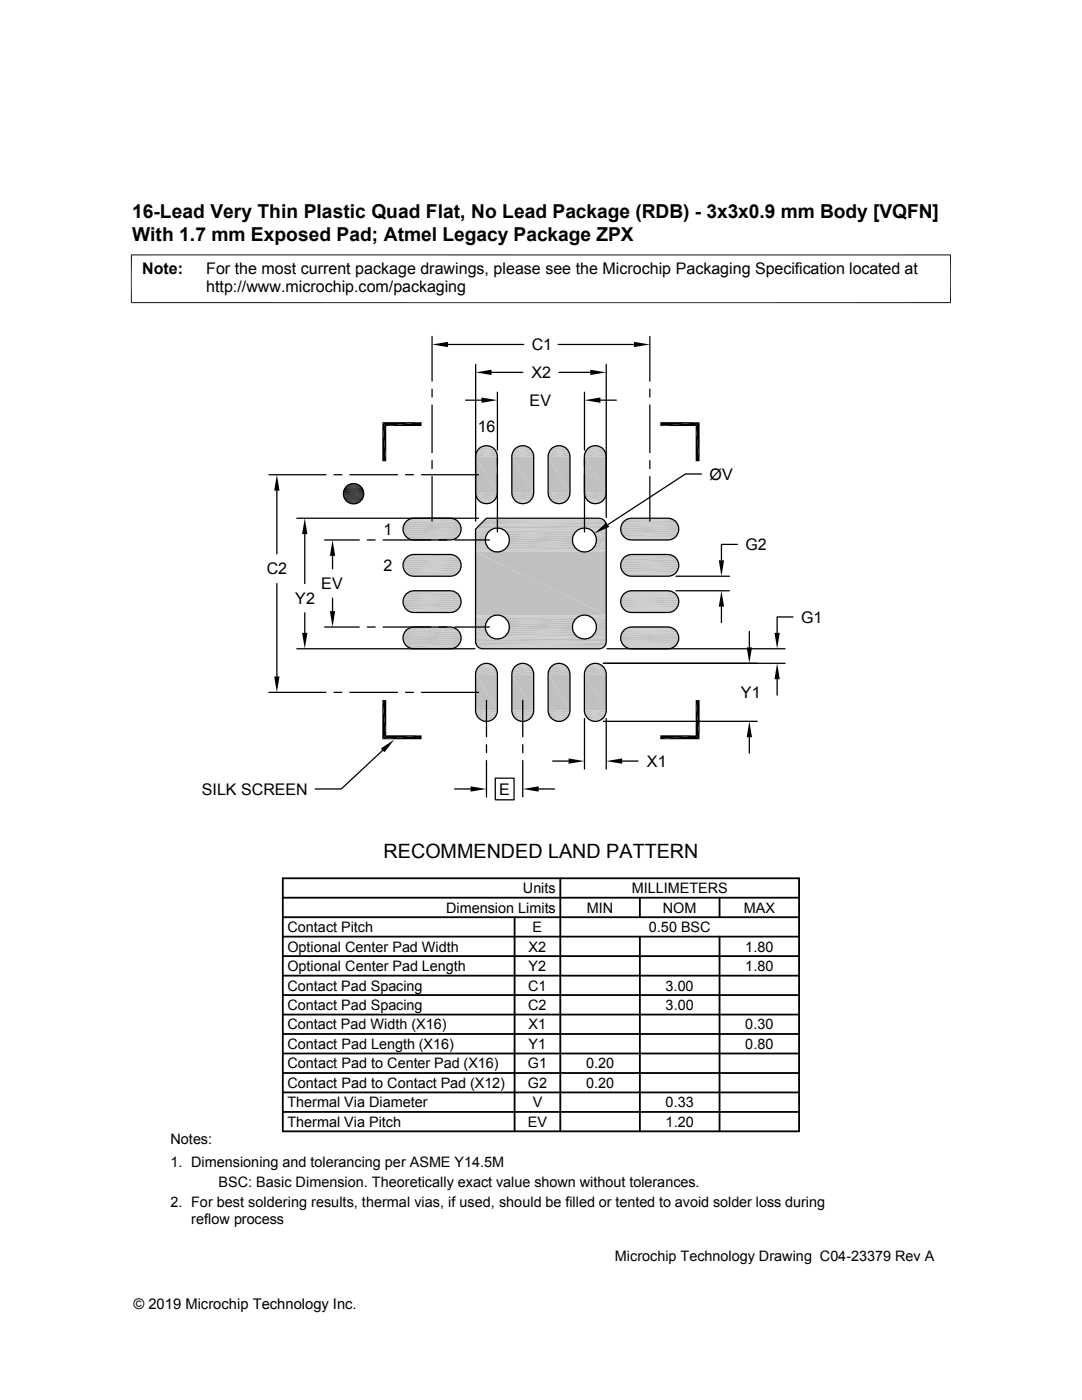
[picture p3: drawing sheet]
<svg xmlns="http://www.w3.org/2000/svg" width="216mm" height="279mm" viewBox="0 0 216 279" stroke-linecap="round" stroke-linejoin="round" font-family="sans-serif">
<g fill="#c0c0c0">
<path d="M96.6 89h.9z"/>
<path d="M103.9 89h.8z"/>
<path d="M111.1 89h.9z"/>
<path d="M118.4 89h.8z"/>
<path d="M118 89.1l.4-.1 1.2 .1z"/>
<path d="M118.4 89l1.2 .1z"/>
<path d="M110.7 89.1l.4-.1 1.3 .1z"/>
<path d="M111.1 89l1.3 .1z"/>
<path d="M103.5 89.1l.4-.1 1.2 .1z"/>
<path d="M103.9 89l1.2 .1z"/>
<path d="M96.2 89.1l.4-.1 1.3 .1z"/>
<path d="M96.6 89l1.3 .1z"/>
</g>
<path d="M95.9 89.2h2.4M103.1 89.2h2.4M110.3 89.2h2.5M117.6 89.2h2.4" fill="none" stroke="#c0c0c0" stroke-width=".2"/>
<path d="M95.5 89.4h3.1M102.8 89.4h3.1M110 89.4h3.1M117.2 89.4h3.1" fill="none" stroke="#c0c0c0" stroke-width=".28"/>
<path d="M95.3 89.7h3.6M102.5 89.7h3.6M109.7 89.7h3.6M117 89.7h3.6" fill="none" stroke="#c0c0c0" stroke-width=".34"/>
<path d="M95.1 90.1h4M102.3 90.1h4M109.5 90.1h4.1M116.8 90.1h4" fill="none" stroke="#c0c0c0" stroke-width=".38"/>
<path d="M94.9 90.5h4.3M102.2 90.5h4.2M109.4 90.5h4.3M116.6 90.5h4.3" fill="none" stroke="#c0c0c0" stroke-width=".4"/>
<path d="M94.9 90.9h4.4M102.1 90.9h4.4M109.4 90.9h4.3M116.6 90.9h4.4" fill="none" stroke="#c0c0c0" stroke-width=".42"/>
<g fill="#c0c0c0">
<path d="M116.6 91.1l4.4 7.3h-4.4z"/>
<path d="M116.6 91.1h4.4v7.3z"/>
<path d="M109.4 91.1l4.3 7.3h-4.3z"/>
<path d="M109.4 91.1h4.3v7.3z"/>
<path d="M102.1 91.1l4.4 7.3h-4.4z"/>
<path d="M102.1 91.1h4.4v7.3z"/>
<path d="M94.9 91.1l4.4 7.3h-4.4z"/>
<path d="M94.9 91.1h4.4v7.3z"/>
</g>
<path d="M94.9 98.6h4.4M102.1 98.6h4.4M109.4 98.6h4.3M116.6 98.6h4.4" fill="none" stroke="#c0c0c0" stroke-width=".42"/>
<path d="M94.9 99h4.3M102.2 99h4.2M109.4 99h4.3M116.6 99h4.3" fill="none" stroke="#c0c0c0" stroke-width=".4"/>
<path d="M95.1 99.4h4M102.3 99.4h4M109.5 99.4h4.1M116.8 99.4h4" fill="none" stroke="#c0c0c0" stroke-width=".38"/>
<path d="M95.3 99.7h3.6M102.5 99.7h3.6M109.7 99.7h3.6M117 99.7h3.6" fill="none" stroke="#c0c0c0" stroke-width=".32"/>
<path d="M95.5 100h3.1M102.8 100h3.1M110 100h3.1M117.2 100h3.1" fill="none" stroke="#c0c0c0" stroke-width=".28"/>
<path d="M95.9 100.3h2.4M103.1 100.3h2.4M110.3 100.3h2.5M117.6 100.3h2.4" fill="none" stroke="#c0c0c0" stroke-width=".21"/>
<g fill="#c0c0c0">
<path d="M96.6 100.5h.9z"/>
<path d="M103.9 100.5h.8z"/>
<path d="M111.1 100.5h.9z"/>
<path d="M118.4 100.5h.8z"/>
<path d="M118 100.4l1.2 .1z"/>
<path d="M118 100.4h1.6l-.4 .1z"/>
<path d="M110.7 100.4l1.3 .1z"/>
<path d="M110.7 100.4h1.7l-.4 .1z"/>
<path d="M103.5 100.4l1.2 .1z"/>
<path d="M103.5 100.4h1.6l-.4 .1z"/>
<path d="M96.2 100.4l1.3 .1z"/>
<path d="M96.2 100.4h1.7l-.4 .1z"/>
</g>
<g fill="none" stroke="#c0c0c0" stroke-width=".2">
<path d="M81.8 103.5h8.9M81.8 110.8h8.9M81.8 118h8.9M81.8 107.7h8.9M81.8 114.9h8.9M82.2 103.4h8.1M82.2 110.7h8.1M82.2 117.9h8.1M82.2 107.7h8.1M82.2 115h8.1M123.9 119.7h11.5M124 119.3h11.3"/>
<path d="M124.2 118.9h10.9M124.2 118.8h10.9M124.4 118.6h10.5M124.5 118.5h10.3M124.7 118.3h10M124.8 118.2h9.7M124.9 107.6h9.4M124.9 114.8h9.4M124.9 103.6h9.4M124.9 110.9h9.4M125 118.1h9.3M125.2 118h8.9"/>
<path d="M125.3 103.5h8.7M125.3 110.7h8.7M125.3 107.7h8.7M125.3 114.9h8.7M125.3 118h8.7M125.6 117.9h8.1M125.6 103.4h8M125.6 110.7h8M125.6 107.7h8M125.6 115h8M81.8 125.2h8.9M81.8 122.1h8.9"/>
<path d="M81.8 129.4h8.9M82.2 125.2h8.1M82.2 122.2h8.1M82.2 129.5h8.1M123.9 120.5h11.5M123.9 126.9h11.5M123.9 127.7h11.5M124 126.5h11.3M124 120.9h11.3M124 128.1h11.3M124.2 121.2h10.9M124.2 128.5h10.9"/>
<path d="M124.2 126.2h10.9M124.2 126h10.9M124.2 121.4h10.9M124.2 128.6h10.9M124.4 125.8h10.5M124.4 121.5h10.5M124.4 128.8h10.5M124.5 121.7h10.3M124.5 128.9h10.3M124.5 125.7h10.3M124.7 121.8h10M124.7 129h10"/>
<path d="M124.7 125.6h10M124.8 125.5h9.7M124.8 121.9h9.7M124.8 129.2h9.7M125 122h9.3M125 129.3h9.3M125 125.4h9.3M125.2 122.1h8.9M125.2 129.3h8.9M125.2 125.3h8.9M125.3 125.2h8.7M125.3 122.2h8.7"/>
<path d="M125.3 129.4h8.7M125.6 125.2h8.1M125.6 122.2h8.1M125.6 129.5h8.1"/>
</g>
<path d="M81.4 107.5h9.6M81.4 114.7h9.6M81.4 103.7h9.6M81.4 110.9h9.6M81.4 118.2h9.6M124.6 103.8h10.1M124.6 111.1h10.1M81.4 122h9.6M81.4 129.2h9.6M81.4 125.4h9.6" fill="none" stroke="#c0c0c0" stroke-width=".21"/>
<path d="M81 103.9h10.4M81 111.2h10.4M81 118.4h10.4M124 119.1h11.3M124.4 107.1h10.5M124.4 114.4h10.5M81 125.6h10.4M124 126.4h11.3M124 121h11.3M124 128.3h11.3" fill="none" stroke="#c0c0c0" stroke-width=".25"/>
<path d="M81 107.3h10.4M81 114.5h10.4M124.4 104.1h10.5M124.4 111.3h10.5M81 121.7h10.4M81 129h10.4" fill="none" stroke="#c0c0c0" stroke-width=".28"/>
<path d="M80.8 104.2h10.8M80.8 111.5h10.8M80.8 118.7h10.8M124 104.7h11.3M124 111.9h11.3M124 106.5h11.3M124 113.7h11.3M80.8 125.9h10.8" fill="none" stroke="#c0c0c0" stroke-width=".34"/>
<path d="M80.8 107h10.8M80.8 114.2h10.8M123.9 119.5h11.5M124.1 106.8h11M124.1 114.1h11M124.1 104.4h11M124.1 111.6h11M80.8 121.4h10.8M80.8 128.7h10.8M123.9 120.7h11.5M123.9 127.9h11.5M123.9 126.7h11.5" fill="none" stroke="#c0c0c0" stroke-width=".32"/>
<g fill="none" stroke="#c0c0c0" stroke-width=".38">
<path d="M80.6 106.6h11.2M80.6 113.9h11.2M80.6 104.6h11.2M80.6 111.8h11.2M80.6 119.1h11.2M123.8 105.4h11.6M123.8 112.6h11.6M123.8 119.9h11.6M123.8 105.8h11.6M123.8 113h11.6M80.6 121.1h11.2M80.6 128.3h11.2"/>
<path d="M80.6 126.3h11.2M123.8 127.1h11.6M123.8 120.3h11.6M123.8 127.5h11.6"/>
</g>
<path d="M80.5 106.2h11.5M80.5 113.5h11.5M80.5 105h11.5M80.5 112.2h11.5M80.5 119.5h11.5M80.5 120.7h11.5M80.5 127.9h11.5M80.5 126.7h11.5" fill="none" stroke="#c0c0c0" stroke-width=".4"/>
<path d="M123.9 106.2h11.5M123.9 113.4h11.5M123.9 105h11.5M123.9 112.3h11.5" fill="none" stroke="#c0c0c0" stroke-width=".36"/>
<path d="M80.4 105.4h11.6M80.4 112.6h11.6M80.4 119.9h11.6M80.4 105.8h11.6M80.4 113.1h11.6M80.4 127.1h11.6M80.4 120.3h11.6M80.4 127.5h11.6" fill="none" stroke="#c0c0c0" stroke-width=".42"/>
<path d="M124.6 107.4h10.1M124.6 114.6h10.1" fill="none" stroke="#c0c0c0" stroke-width=".23"/>
<g fill="#c0c0c0">
<path d="M96.6 132.4h.9z"/>
<path d="M103.9 132.4h.8z"/>
<path d="M111.1 132.4h.9z"/>
<path d="M118.4 132.4h.8z"/>
<path d="M118 132.5l.4-.1 1.2 .1z"/>
<path d="M118.4 132.4l1.2 .1z"/>
<path d="M110.7 132.5l.4-.1 1.3 .1z"/>
<path d="M111.1 132.4l1.3 .1z"/>
<path d="M103.5 132.5l.4-.1 1.2 .1z"/>
<path d="M103.9 132.4l1.2 .1z"/>
<path d="M96.2 132.5l.4-.1 1.3 .1z"/>
<path d="M96.6 132.4l1.3 .1z"/>
</g>
<path d="M95.9 132.7h2.4M103.1 132.7h2.4M110.3 132.7h2.5M117.6 132.7h2.4" fill="none" stroke="#c0c0c0" stroke-width=".21"/>
<path d="M95.5 132.9h3.1M102.8 132.9h3.1M110 132.9h3.1M117.2 132.9h3.1" fill="none" stroke="#c0c0c0" stroke-width=".25"/>
<path d="M95.3 133.2h3.6M102.5 133.2h3.6M109.7 133.2h3.6M117 133.2h3.6" fill="none" stroke="#c0c0c0" stroke-width=".34"/>
<path d="M95.1 133.5h4M102.3 133.5h4M109.5 133.5h4.1M116.8 133.5h4" fill="none" stroke="#c0c0c0" stroke-width=".38"/>
<path d="M94.9 133.9h4.3M102.2 133.9h4.2M109.4 133.9h4.3M116.6 133.9h4.3" fill="none" stroke="#c0c0c0" stroke-width=".4"/>
<path d="M94.9 134.3h4.4M102.1 134.3h4.4M109.4 134.3h4.3M116.6 134.3h4.4" fill="none" stroke="#c0c0c0" stroke-width=".42"/>
<g fill="#c0c0c0">
<path d="M116.6 134.6l4.4 7.2h-4.4z"/>
<path d="M116.6 134.6h4.4v7.2z"/>
<path d="M109.4 134.6l4.3 7.2h-4.3z"/>
<path d="M109.4 134.6h4.3v7.2z"/>
<path d="M102.1 134.6l4.4 7.2h-4.4z"/>
<path d="M102.1 134.6h4.4v7.2z"/>
<path d="M94.9 134.6l4.4 7.2h-4.4z"/>
<path d="M94.9 134.6h4.4v7.2z"/>
</g>
<path d="M94.9 142h4.4M102.1 142h4.4M109.4 142h4.3M116.6 142h4.4" fill="none" stroke="#c0c0c0" stroke-width=".42"/>
<path d="M94.9 142.4h4.3M102.2 142.4h4.2M109.4 142.4h4.3M116.6 142.4h4.3" fill="none" stroke="#c0c0c0" stroke-width=".4"/>
<path d="M95.1 142.8h4M102.3 142.8h4M109.5 142.8h4.1M116.8 142.8h4" fill="none" stroke="#c0c0c0" stroke-width=".38"/>
<path d="M95.3 143.2h3.6M102.5 143.2h3.6M109.7 143.2h3.6M117 143.2h3.6" fill="none" stroke="#c0c0c0" stroke-width=".32"/>
<path d="M95.5 143.5h3.1M102.8 143.5h3.1M110 143.5h3.1M117.2 143.5h3.1" fill="none" stroke="#c0c0c0" stroke-width=".28"/>
<path d="M95.9 143.7h2.4M103.1 143.7h2.4M110.3 143.7h2.5M117.6 143.7h2.4" fill="none" stroke="#c0c0c0" stroke-width=".21"/>
<g fill="#c0c0c0">
<path d="M96.6 143.9h.9z"/>
<path d="M103.9 143.9h.8z"/>
<path d="M111.1 143.9h.9z"/>
<path d="M118.4 143.9h.8z"/>
<path d="M118 143.8l1.2 .1z"/>
<path d="M118 143.8h1.6l-.4 .1z"/>
<path d="M110.7 143.8l1.3 .1z"/>
<path d="M110.7 143.8h1.7l-.4 .1z"/>
<path d="M103.5 143.8l1.2 .1z"/>
<path d="M103.5 143.8h1.6l-.4 .1z"/>
<path d="M96.2 143.8l1.3 .1z"/>
<path d="M96.2 143.8h1.7l-.4 .1z"/>
</g>
<path d="M96.4 104h24.4M96.6 103.9h24M96.7 103.7h23.7M96.9 103.6h23.3M97 103.5h23M97 103.4h22.8" fill="none" stroke="#c0c0c0" stroke-width=".2"/>
<path d="M96.1 104.3h24.8" fill="none" stroke="#c0c0c0" stroke-width=".23"/>
<path d="M95.6 104.8h25.4M95.9 104.5h25" fill="none" stroke="#c0c0c0" stroke-width=".25"/>
<g fill="#c0c0c0">
<path d="M95.1 105.4l.5-.5 25.4 .5z"/>
<path d="M95.6 104.9h25.4v.5z"/>
</g>
<path d="M94.9 105.5h3.7M94.9 105.6h3.4M95 105.4h4M99.5 105.4h16.9M99.9 105.5h16.1M116.8 105.4h4.2M117.3 105.5h3.7" fill="none" stroke="#c0c0c0" stroke-width=".2"/>
<path d="M94.9 105.7h3.3M100.3 105.7h15.2M117.7 105.7h3.3" fill="none" stroke="#c0c0c0" stroke-width=".23"/>
<path d="M94.9 106h2.9M100.7 106h14.5M118 106h3" fill="none" stroke="#c0c0c0" stroke-width=".3"/>
<path d="M94.9 106.3h2.6M101 106.3h13.9M118.4 106.3h2.6" fill="none" stroke="#c0c0c0" stroke-width=".36"/>
<path d="M94.9 106.7h2.3M101.3 106.7h13.3M118.6 106.7h2.4" fill="none" stroke="#c0c0c0" stroke-width=".4"/>
<path d="M94.9 107.1h2.1M101.5 107.1h12.9M101.6 107.5h12.7M118.9 107.1h2.1M119 107.5h2" fill="none" stroke="#c0c0c0" stroke-width=".42"/>
<path d="M94.9 107.3l2 .5h-2z" fill="#c0c0c0"/>
<path d="M94.9 107.5h2" fill="none" stroke="#c0c0c0" stroke-width=".42"/>
<path d="M119 108h2" fill="none" stroke="#c0c0c0" stroke-width=".44"/>
<path d="M119 107.8h2v.4z" fill="#c0c0c0"/>
<path d="M94.9 108h2M101.6 108h12.7" fill="none" stroke="#c0c0c0" stroke-width=".44"/>
<path d="M94.9 108.4h2.1M101.5 108.4h12.9M118.9 108.4h2.1" fill="none" stroke="#c0c0c0" stroke-width=".42"/>
<path d="M94.9 108.8h2.3M101.3 108.8h13.3M118.6 108.8h2.4" fill="none" stroke="#c0c0c0" stroke-width=".4"/>
<path d="M94.9 109.2h2.6M101 109.2h13.9M118.4 109.2h2.6" fill="none" stroke="#c0c0c0" stroke-width=".34"/>
<path d="M94.9 109.5h2.9M100.7 109.5h14.5M118 109.5h3" fill="none" stroke="#c0c0c0" stroke-width=".32"/>
<path d="M94.9 109.8h3.3M100.3 109.8h15.2M117.7 109.8h3.3" fill="none" stroke="#c0c0c0" stroke-width=".21"/>
<path d="M94.9 110h3.7M94.9 110.1h4.1M99.5 110.1h16.9M99.9 110h16.1M116.8 110.1h4.2M117.3 110h3.7" fill="none" stroke="#c0c0c0" stroke-width=".2"/>
<g fill="#c0c0c0">
<path d="M94.9 110.2l26.1 12.6h-26.1z"/>
<path d="M94.9 110.2h26.1v12.6z"/>
</g>
<path d="M94.9 122.8h4.1M94.9 122.9h3.7M99.5 122.8h16.9M99.9 122.9h16.1M116.8 122.8h4.2M117.3 122.9h3.7" fill="none" stroke="#c0c0c0" stroke-width=".2"/>
<path d="M94.9 123.1h3.3M100.3 123.1h15.2M117.7 123.1h3.3" fill="none" stroke="#c0c0c0" stroke-width=".23"/>
<path d="M94.9 123.4h2.9M100.7 123.4h14.5M118 123.4h3" fill="none" stroke="#c0c0c0" stroke-width=".3"/>
<path d="M94.9 123.7h2.6M101 123.7h13.9M118.4 123.7h2.6" fill="none" stroke="#c0c0c0" stroke-width=".36"/>
<path d="M94.9 124.1h2.3M101.3 124.1h13.3M118.6 124.1h2.4" fill="none" stroke="#c0c0c0" stroke-width=".4"/>
<path d="M94.9 124.5h2.1M101.5 124.5h12.9M101.6 124.9h12.7M118.9 124.5h2.1M119 124.9h2" fill="none" stroke="#c0c0c0" stroke-width=".42"/>
<path d="M94.9 124.7l2 .4h-2z" fill="#c0c0c0"/>
<path d="M94.9 124.9h2" fill="none" stroke="#c0c0c0" stroke-width=".42"/>
<path d="M119 125.4h2" fill="none" stroke="#c0c0c0" stroke-width=".44"/>
<path d="M119 125.1h2v.5z" fill="#c0c0c0"/>
<path d="M94.9 125.4h2M101.6 125.4h12.7" fill="none" stroke="#c0c0c0" stroke-width=".44"/>
<path d="M94.9 125.8h2.1M101.5 125.8h12.9M118.9 125.8h2.1" fill="none" stroke="#c0c0c0" stroke-width=".42"/>
<path d="M94.9 126.2h2.3M101.3 126.2h13.3M118.6 126.2h2.4" fill="none" stroke="#c0c0c0" stroke-width=".4"/>
<path d="M94.9 126.6h2.6M101 126.6h13.9M118.4 126.6h2.6" fill="none" stroke="#c0c0c0" stroke-width=".34"/>
<path d="M94.9 126.9h2.9M100.7 126.9h14.5M118 126.9h3" fill="none" stroke="#c0c0c0" stroke-width=".3"/>
<path d="M94.9 127.2h3.3M100.3 127.2h15.2M117.7 127.2h3.3" fill="none" stroke="#c0c0c0" stroke-width=".23"/>
<path d="M94.9 127.4h3.7M94.9 127.5h4.1M99.5 127.5h16.9M99.9 127.4h16.1M116.8 127.5h4.2M117.3 127.4h3.7" fill="none" stroke="#c0c0c0" stroke-width=".2"/>
<g fill="#c0c0c0">
<path d="M94.9 127.5l26.1 .5h-26.1z"/>
<path d="M94.9 127.5h26.1v.5z"/>
</g>
<path d="M94.9 128.2h26.1" fill="none" stroke="#c0c0c0" stroke-width=".25"/>
<path d="M94.9 128.4h26M95 128.6h25.9" fill="none" stroke="#c0c0c0" stroke-width=".23"/>
<path d="M95.1 128.9h25.7" fill="none" stroke="#c0c0c0" stroke-width=".21"/>
<path d="M95.2 129.1h25.4M95.4 129.2h25M95.6 129.3h24.6M95.8 129.4h24.2M96.1 129.5h23.7" fill="none" stroke="#c0c0c0" stroke-width=".2"/>
<g fill="none" stroke="#000" stroke-width=".25">
<path d="M86.2 67.2v8.9M86.2 77.7v1.5M89.4 68.7h15.1M92.9 79.9h3.2M94.9 72.7v31.3M98.1 74.3h6.2M99.3 78.3v11.6M111.4 68.7h15.1M111.6 74.3h6.2M116.6 78.3v11.6M119.8 79.9h3.2M121 72.7v30.6"/>
<path d="M129.7 67.2v8.9M129.7 77.7v1.5M53.7 94.7h11.3M55.2 97.9v12.6M66.6 94.7h1.6M69.8 94.7h9.5M80.9 94.7h1.6M84.1 94.7h11.4M86.2 80.8v9.5M86.2 91.9v1.6M86.2 95.1v8.9M95.6 89.6a2.19 2.19 0 0 1 2.3-.5 2.19 2.19 0 0 1 1.4 2v7.3a2.18 2.18 0 0 1-2.2 2.1 2.18 2.18 0 0 1-2.2-2.1v-7.3a2.34 2.34 0 0 1 .7-1.5z"/>
<path d="M99.3 91.4v1.6M99.3 94.6v11.6M102.8 89.6a2.19 2.19 0 0 1 2.4-.5 2.19 2.19 0 0 1 1.3 2v7.3a2.18 2.18 0 0 1-2.2 2.1 2.18 2.18 0 0 1-2.2-2.1v-7.3a2.34 2.34 0 0 1 .7-1.5zM110 89.6a2.19 2.19 0 0 1 2.4-.5 2.19 2.19 0 0 1 1.3 2v7.3a2.18 2.18 0 0 1-2.2 2.1 2.18 2.18 0 0 1-2.1-2.1v-7.3a2.34 2.34 0 0 1 .6-1.5zM116.6 91.4v1.6M116.6 94.6v11.6M117.3 89.6a2.19 2.19 0 0 1 2.3-.5 2.19 2.19 0 0 1 1.4 2v7.3a2.18 2.18 0 0 1-2.2 2.1 2.18 2.18 0 0 1-2.2-2.1v-7.3a2.34 2.34 0 0 1 .7-1.5zM129.7 80.8v9.5M129.7 91.9v1.6M129.7 95.1v8.9M140 94.6h-3.2l-15.5 10.1M55.2 116.5v18.5"/>
<path d="M59.2 103.4h36.3M60.8 106.6v9.9M64.8 107.8h6.9M66.4 110.9v2.6M66.4 119.4v2.6M73.3 107.8h1.6M76.5 107.8h9.5M81 104.1a2.3 2.3 0 0 1 1.6-.7h7.2a2.17 2.17 0 0 1 2.2 2.2 2.17 2.17 0 0 1-2.2 2.2h-7.2a2.17 2.17 0 0 1-2-1.4 2.17 2.17 0 0 1 .4-2.3zM81 111.3a2.3 2.3 0 0 1 1.6-.6h7.2a2.17 2.17 0 0 1 2.2 2.1 2.17 2.17 0 0 1-2.2 2.2h-7.2a2.17 2.17 0 0 1-2-1.3 2.17 2.17 0 0 1 .4-2.4zM81 118.5a2.3 2.3 0 0 1 1.6-.6h7.2a2.17 2.17 0 0 1 2.2 2.2 2.17 2.17 0 0 1-2.2 2.1h-7.2a2.17 2.17 0 0 1-2-1.3 2.17 2.17 0 0 1 .4-2.4zM87.6 107.8h1.6M90.7 107.8h7"/>
<path d="M94.9 105.6l2.2-2.2h22.4a1.46 1.46 0 0 1 1.5 1.5v23.1a1.42 1.42 0 0 1-1.5 1.5h-23.1a1.42 1.42 0 0 1-1.5-1.5zM124.5 118.5a2.3 2.3 0 0 1 1.5-.6h7.3a2.17 2.17 0 0 1 2.1 2.2 2.17 2.17 0 0 1-2.1 2.1h-7.3a2.16 2.16 0 0 1-2-1.3 2.16 2.16 0 0 1 .5-2.4zM124.5 111.3a2.3 2.3 0 0 1 1.5-.6h7.3a2.17 2.17 0 0 1 2.1 2.1 2.17 2.17 0 0 1-2.1 2.2h-7.3a2.16 2.16 0 0 1-2-1.3 2.16 2.16 0 0 1 .5-2.4zM124.5 104.1a2.3 2.3 0 0 1 1.5-.7h7.3a2.17 2.17 0 0 1 2.1 2.2 2.17 2.17 0 0 1-2.1 2.2h-7.3a2.16 2.16 0 0 1-2-1.4 2.16 2.16 0 0 1 .5-2.3zM134.9 117.9h10.6M134.9 115h10.6M147.1 108.6h-3.1v3.2M53.7 138.2h11.3M59.2 129.5h35.6M60.8 122.3v4M64.8 125.1h6.9M66.6 138.2h1.6"/>
<path d="M69.8 138.2h9.5M73.3 125.1h1.6M76.5 125.1h9.5M80.9 138.2h1.6M81 125.8a2.3 2.3 0 0 1 1.6-.7h7.2a2.17 2.17 0 0 1 2.2 2.2 2.17 2.17 0 0 1-2.2 2.2h-7.2a2.17 2.17 0 0 1-2-1.4 2.17 2.17 0 0 1 .4-2.3zM84.1 138.2h11.4M87.6 125.1h1.6M90.7 125.1h7M95.5 133a2.18 2.18 0 0 1 2.4-.5 2.18 2.18 0 0 1 1.4 2.1v7.2a2.18 2.18 0 0 1-2.2 2.2 2.18 2.18 0 0 1-2.2-2.2v-7.2a2.3 2.3 0 0 1 .6-1.6zM97.1 139.8v7.2M102.8 133a2.18 2.18 0 0 1 2.3-.5 2.18 2.18 0 0 1 1.4 2.1v7.2a2.18 2.18 0 0 1-2.2 2.2 2.18 2.18 0 0 1-2.2-2.2v-7.2a2.3 2.3 0 0 1 .7-1.6zM104.3 139.8v7.2"/>
<path d="M110 133a2.18 2.18 0 0 1 2.4-.5 2.18 2.18 0 0 1 1.3 2.1v7.2a2.18 2.18 0 0 1-2.2 2.2 2.18 2.18 0 0 1-2.1-2.2v-7.2a2.3 2.3 0 0 1 .6-1.6zM117.2 133a2.18 2.18 0 0 1 2.4-.5 2.18 2.18 0 0 1 1.4 2.1v7.2a2.18 2.18 0 0 1-2.2 2.2 2.18 2.18 0 0 1-2.2-2.2v-7.2a2.3 2.3 0 0 1 .6-1.6zM120.4 132.4h36.3M121.1 129.5h35.6M124.5 125.8a2.3 2.3 0 0 1 1.5-.7h7.3a2.17 2.17 0 0 1 2.1 2.2 2.17 2.17 0 0 1-2.1 2.2h-7.3a2.16 2.16 0 0 1-2-1.4 2.16 2.16 0 0 1 .5-2.3zM144 121.1v3.1M149.5 126v3.2M155.1 135.6v3.1M158.2 123.1h-3.1v3.2M76.3 149.8l-8.2 7.7h-5.2M90.7 157.5h3.2M97.1 148.6v1.6"/>
<path d="M97.1 151.8v7.2M98.8 155.3h3.8v4.3h-3.8zM104.3 148.6v1.6M104.3 151.8v7.2M107.5 157.5h3.2M110.3 151.9h3.2M116.6 143.4v10.1M120.4 144h30.7M121 143.4v10.1M124.1 151.9h3.2M149.5 147.1v3.2"/>
<circle cx="70.5" cy="98.5" r="2.03"/>
<circle cx="99.2" cy="107.8" r="2.39"/>
<circle cx="116.6" cy="107.8" r="2.39"/>
<circle cx="99.2" cy="125.1" r="2.39"/>
<circle cx="116.6" cy="125.1" r="2.39"/>
</g>
<g fill="none" stroke="#000" stroke-width=".36">
<path d="M56.4 179.2h103M56.4 175.3h103v50.5h-103zM111.8 175.3v50.5M127.7 179.2v3.8M143.6 179.2v3.8M56.4 183h103M56.4 190.8h103M56.4 186.9h103M56.4 194.7h103M56.4 198.6h103M102.7 183v42.8M127.7 186.9v38.9"/>
<path d="M143.6 186.9v38.9M56.4 202.5h103M56.4 206.4h103M56.4 218h103M56.4 210.2h103M56.4 214.1h103M56.4 221.9h103"/>
</g>
<g fill="#000">
<path d="M86.2 68.7l3.2-.5v1.1zM96.1 79.3l3.2 .6-3.2 .5zM94.9 74.3l3.2-.5v1zM117.8 73.8l3.2 .5-3.2 .5zM116.6 79.9l3.2-.6v1.1zM126.5 68.2l3.2 .5-3.2 .6zM55.2 94.7l.6 3.2h-1.1zM69.7 96.7l1.8 .1zM69.7 96.7h1.7zM69.9 96.6l1.5 .1zM69.9 96.6h1.3zM70.1 96.6h1.1z"/>
<path d="M70.1 96.6h.9zM70.3 96.5l.7 .1zM70.3 96.5h.5zM76.3 84.2l.8 7.9h-.8zM76.3 84.2h7.8l-7 .8zM76.3 84.2l.8 .8v7.1zM77.1 85l7-.8v.8zM131.8 84.2h7.8l-7.8 .8zM131.8 85l7.8-.8-.8 .8zM138.8 85l.8 7.1h-.8zM138.8 85l.8-.8v7.9zM60.8 103.4l.5 3.2h-1z"/>
<path d="M66.4 107.8l.5 3.1h-1.1zM69.5 100.3l1.9 .1zM69.7 100.4l1.5 .1zM69.7 100.4h1.7zM69.9 100.5h1.1zM69.9 100.5h1.3zM70.1 100.5h.7zM70.1 100.5h.9zM70.3 100.5h.5zM118.6 106.5l2.4-2.2 .6 .9zM143.4 111.8h1.1l-.5 3.2zM54.7 135h1.1l-.6 3.2z"/>
<path d="M60.3 126.3h1l-.5 3.2zM65.8 122h1.1l-.5 3.1zM138.8 139.7l.8 7.8-.8-.8zM138.8 139.7h.8v7.8zM144 117.9l.5 3.2h-1.1zM149 129.2h1.1l-.6 3.2zM155.1 132.4l.5 3.2h-1.1zM154.5 126.3h1.1l-.5 3.2zM76 149.4l2.7-1.8-2 2.5zM76.3 139.7l.8 7-.8 .8zM76.3 139.7h.8v7zM76.3 147.5l7.8-.8v.8z"/>
<path d="M76.3 147.5l.8-.8h7zM93.9 156.9l3.2 .6-3.2 .5zM104.3 157.5l3.2-.6v1.1zM113.5 151.4l3.1 .5-3.1 .5zM121 151.9l3.1-.5v1zM131.8 146.7h7l-7 .8zM131.8 147.5l7-.8 .8 .8zM149.5 144l.6 3.1h-1.1z"/>
</g>
<g fill="none" stroke="#000" stroke-width=".2">
<path d="M26.1 50.9h163.7M26.2 50.8v9.7M189.7 50.8v9.7M26.1 60.4h163.7M68.5 98.2h4.1M68.5 98.4h4.1M68.5 98.6h4.1M68.5 98.8h4.1M68.6 99h3.9M68.6 98.1h3.9M68.6 97.9h3.9M68.6 99.2h3.9"/>
<path d="M68.7 99.4h3.7M68.7 97.7h3.7M68.7 97.5h3.6M68.7 99.5h3.6M68.9 99.7h3.4M68.9 97.4h3.4M68.9 97.2h3.2M68.9 99.9h3.2M69.1 97.1h2.9M69.2 96.9h2.7M69.4 96.8h2.3M69.5 96.7h2"/>
<path d="M69.1 100h2.9M69.2 100.1h2.7M69.4 100.2h2.3M69.5 100.3h2"/>
</g>
<text font-size="3.9" x="76.5" y="171.1">RECOMMENDED LAND PATTERN</text>
<g font-size="3.8">
<text x="26.4" y="43.5">16-Lead Very Thin Plastic Quad Flat, No Lead Package (RDB) - 3x3x0.9 mm Body [VQFN]</text>
<text x="26.4" y="48">With 1.7 mm Exposed Pad; Atmel Legacy Package ZPX</text>
</g>
<g font-size="3.2">
<text x="28.4" y="54.6">Note:</text>
<text x="41.1" y="58.3">http://www.microchip.com/packaging</text>
<text x="41.1" y="54.6">For the most current package drawings, please see the Microchip Packaging Specification located at</text>
<text x="106.1" y="69.9">C1</text>
<text x="106.1" y="75.5">X2</text>
<text x="105.7" y="81">EV</text>
<text x="95.3" y="86.2">16</text>
<text x="141.6" y="95.7">ØV</text>
<text x="76.5" y="106.7">1</text>
<text x="76.5" y="114">2</text>
<text x="148.7" y="109.8">G2</text>
<text x="53.2" y="114.6">C2</text>
<text x="64.1" y="117.6">EV</text>
<text x="58.9" y="120.5">Y2</text>
<text x="159.9" y="124.2">G1</text>
<text x="147.8" y="139.3">Y1</text>
<text x="129.1" y="153">X1</text>
<text x="40.3" y="158.6">SILK SCREEN</text>
<text x="99.6" y="158.6">E</text>
</g>
<g font-size="2.9">
<text x="104.3" y="178.2">Units</text>
<text x="126" y="178.2">MILLIMETERS</text>
<text x="89" y="182.1">Dimension Limits</text>
<text x="117.1" y="182.1">MIN</text>
<text x="132.3" y="182.1">NOM</text>
<text x="148.4" y="182.1">MAX</text>
<text x="57.3" y="189.9">Optional Center Pad Width</text>
<text x="57.3" y="186">Contact Pitch</text>
<text x="105.5" y="189.9">X2</text>
<text x="106.3" y="186">E</text>
<text x="129.5" y="186">0.50 BSC</text>
<text x="148.7" y="189.9">1.80</text>
<text x="57.3" y="193.8">Optional Center Pad Length</text>
<text x="57.3" y="197.7">Contact Pad Spacing</text>
<text x="105.4" y="197.7">C1</text>
<text x="105.5" y="193.8">Y2</text>
<text x="132.8" y="197.7">3.00</text>
<text x="148.7" y="193.8">1.80</text>
<text x="57.3" y="201.6">Contact Pad Spacing</text>
<text x="105.4" y="201.6">C2</text>
<text x="132.8" y="201.6">3.00</text>
<text x="57.3" y="209.3">Contact Pad Length (X16)</text>
<text x="57.3" y="205.4">Contact Pad Width (X16)</text>
<text x="105.5" y="209.3">Y1</text>
<text x="105.5" y="205.4">X1</text>
<text x="148.7" y="209.3">0.80</text>
<text x="148.7" y="205.4">0.30</text>
<text x="57.3" y="213.2">Contact Pad to Center Pad (X16)</text>
<text x="105.3" y="213.2">G1</text>
<text x="116.9" y="213.2">0.20</text>
<text x="57.3" y="217.1">Contact Pad to Contact Pad (X12)</text>
<text x="57.3" y="221">Thermal Via Diameter</text>
<text x="105.3" y="217.1">G2</text>
<text x="106.3" y="221">V</text>
<text x="116.9" y="217.1">0.20</text>
<text x="132.8" y="221">0.33</text>
<text x="57.3" y="224.9">Thermal Via Pitch</text>
<text x="105.3" y="224.9">EV</text>
<text x="132.8" y="224.9">1.20</text>
<text x="34" y="228.3">Notes:</text>
<text x="34" y="232.9">1. Dimensioning and tolerancing per ASME Y14.5M</text>
<text x="43.6" y="236.9">BSC: Basic Dimension. Theoretically exact value shown without tolerances.</text>
<text x="34" y="241">2. For best soldering results, thermal vias, if used, should be filled or tented to avoid solder loss during</text>
<text x="38.1" y="244.3">reflow process</text>
<text x="122.7" y="251.7">Microchip Technology Drawing C04-23379 Rev A</text>
<text x="26.6" y="261.3">© 2019 Microchip Technology Inc.</text>
</g>
</svg>
